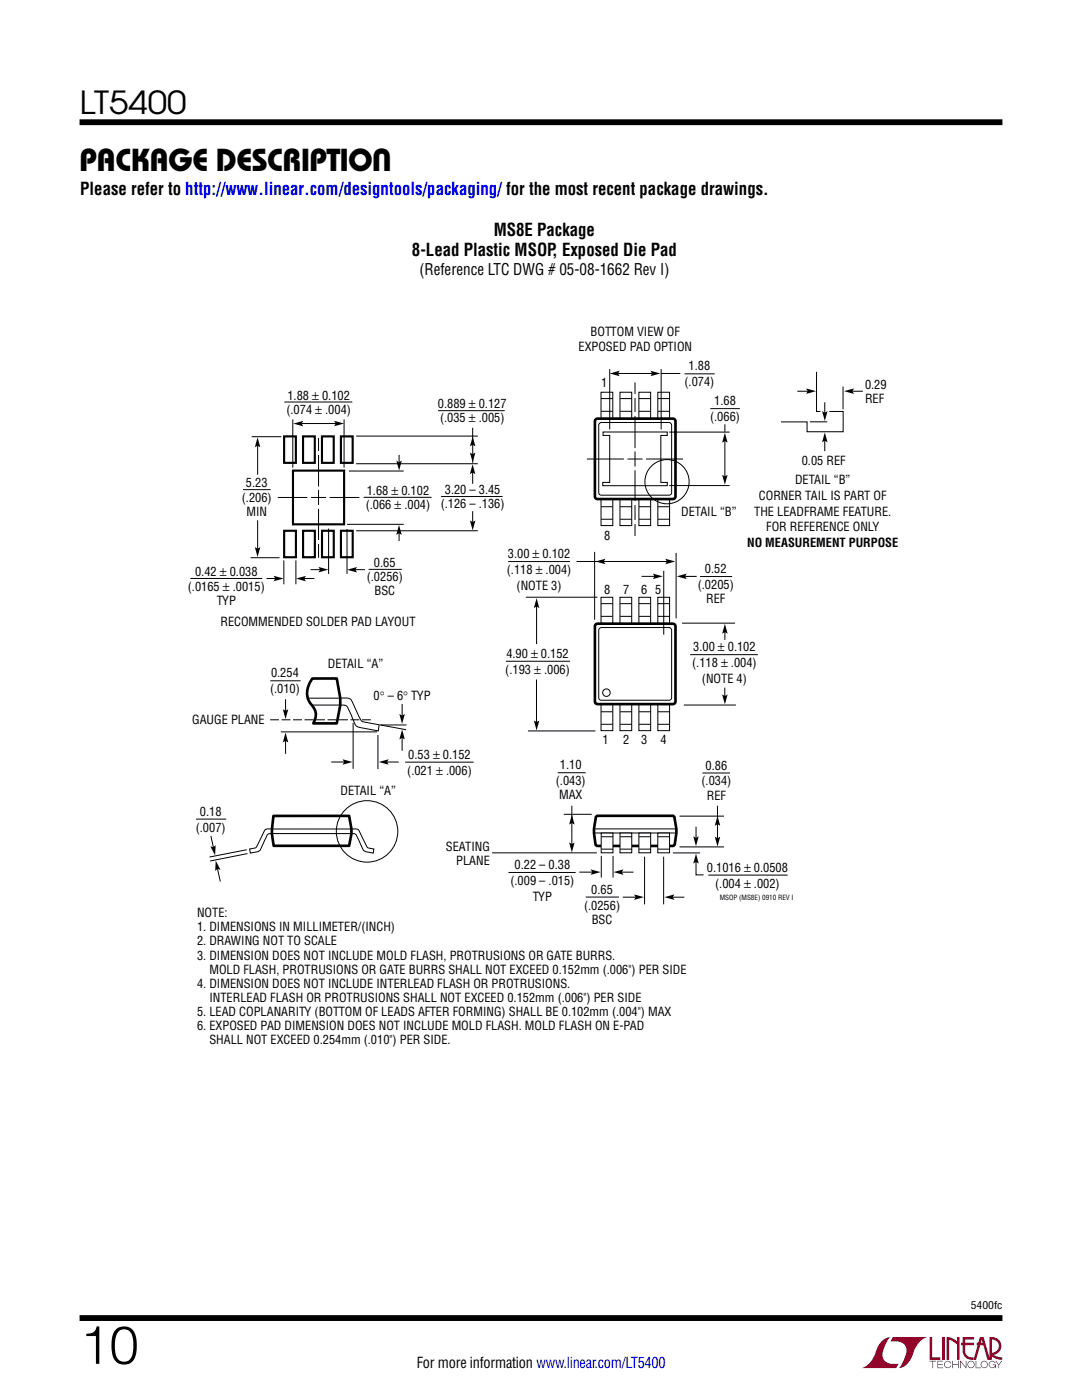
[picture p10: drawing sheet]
<svg xmlns="http://www.w3.org/2000/svg" width="216mm" height="279mm" viewBox="0 0 216 279" stroke-linecap="round" stroke-linejoin="round" font-family="sans-serif">
<g fill="#910028">
<path d="M185.5 266.8h.5v4.1h1.6v.5h-2.1z"/>
<path d="M176.2 267.4l1-.5h.5h-.1a6.2 6.2 0 0 0-1.4 4 2.58 2.58 0 0 0 3.1 1.3l-.5 .8h-6.9a4.9 4.9 0 0 0 3-3.8l.4-.7z"/>
<path d="M178.1 266.9h7a4.9 4.9 0 0 0-3.1 3.7 3.2 3.2 0 0 1-2.7 2.4h.1a6.2 6.2 0 0 0 1.4-4.1 2.58 2.58 0 0 0-3.1-1.2z"/>
<path d="M188 266.8h.5v4.6h-.5z"/>
<path d="M188.9 266.8l1 .2 1.1 .7v-.9h.5v4.6h-.5v-3.1l-1.6-.9v4h-.5z"/>
<path d="M185.5 271.6h1.3v.1h-.6v1.3h-.1v-1.3h-.6z"/>
<path d="M187 271.6h1.2v.1h-1v.5h.9v.2h-.9v.5h1v.1h-1.2z"/>
<path d="M190 271.6h.2v.6h1v-.6h.1v1.4h-.1v-.6h-1v.6h-.2z"/>
<path d="M191.6 271.6h.1l1 1.2v-1.2h.1v1.4l-1.1-1.2v1.2h-.1z"/>
<path d="M194.7 271.6h.1v1.3h.9v.1h-1z"/>
<path d="M198.6 271.6h.2l.5 .7 .5-.7h.2l-.6 .8v.6h-.2v-.6z"/>
<path d="M192.1 266.8h2.2v.5h-1.7v.7h1.7v.5h-1.7v1.1a1.32 1.32 0 0 0 1.7 1.3v.5l1.2-4.6h.8l1.1 4.1v-4.1a1.84 1.84 0 0 1 2.4 1.4 1.84 1.84 0 0 1-1.5 2.2l.8 .4 .9 .1v.5l-1.2-.2-1-.6v-.6a1.34 1.34 0 0 0 1.5-1.2 1.34 1.34 0 0 0-1.4-1.5v4.1h-.9l-.8-2.9h-1.3v-.5h1.2l-.2-.7-1.1 4.1a2.06 2.06 0 0 1-2.7-1.3v-1.6h-.4v-.5h.4z"/>
<path d="M193.2 271.8a.72 .72 0 0 1 1.2 .1 .72 .72 0 0 1-.4 1.1 .72 .72 0 0 1-1-.7h.2a.59 .59 0 0 0 .8 .5 .59 .59 0 0 0 .2-.9 .59 .59 0 0 0-1 .2v.2h-.2z"/>
<path d="M195.9 271.8a.72 .72 0 0 1 1.1 .1 .72 .72 0 0 1-.4 1.1 .72 .72 0 0 1-.9-.7h.1a.59 .59 0 0 0 .8 .5 .59 .59 0 0 0 .2-.9 .59 .59 0 0 0-.9 .2l-.1 .2h-.1z"/>
<path d="M197.5 271.8a.72 .72 0 0 1 1.2 .2h-.2a.59 .59 0 0 0-.9-.1 .59 .59 0 0 0 .1 .9 .59 .59 0 0 0 .9-.4h-.5v-.1h.6v.7h-.1v-.3a.73 .73 0 0 1-1.1 .2 .73 .73 0 0 1 0-1.1z"/>
<path d="M188.6 271.8a.71 .71 0 0 1 1.2 .3h-.1a.59 .59 0 0 0-.9-.3 .59 .59 0 0 0-.1 1 .59 .59 0 0 0 1-.3h.1a.73 .73 0 0 1-1.1 .4 .73 .73 0 0 1-.1-1.1z"/>
</g>
<path d="M15.9 24.4h184.1M15.9 263h184.1" fill="none" stroke="#000" stroke-width="1.2" stroke-linecap="butt"/>
<path d="M80.8 152.1h13.7" fill="none" stroke="#000" stroke-width=".2"/>
<path d="M54.6 162.8h15.1l.4 2.6v1l-.4 2.4h-15.1l-.3-2.4z" fill="#fff"/>
<path d="M54.6 162.8h15.1l.4 2.6v1l-.4 2.4h-15.1l-.3-2.4z" fill="none" stroke="#000" stroke-width=".53"/>
<path d="M53.9 135.9h6.1M70.5 144.3v9.1M75.4 146.7v6.8M39.1 163.5h6M54.3 165.4h15.8M70.1 165.4a1.65 1.65 0 0 1 1.5 .3l1.4 2.9a.96 .96 0 0 0 1.1 .7l.5 .1-.1 .9-1.2-.3a1.04 1.04 0 0 1-1.1-.9l-1-2.2a.85 .85 0 0 0-1.1-.5h-16" fill="none" stroke="#000" stroke-width=".2"/>
<path d="M62.3 135.4h4.9l.7 3.9v1.5l-.7 3.6h-4.7a3.1 3.1 0 0 0-.6-4.1 4.3 4.3 0 0 1 .4-4.9z" fill="#fff"/>
<path d="M62.3 135.4h4.9l.7 3.9v1.5l-.7 3.6h-4.7a3.1 3.1 0 0 0-.6-4.1 4.3 4.3 0 0 1 .4-4.9zM118.9 163l.4-.2h14.9l.3 .2a8.8 8.8 0 0 1 0 5.8h-15.3l-.3-.2a10.4 10.4 0 0 1 0-5.6z" fill="none" stroke="#000" stroke-width=".53"/>
<g fill="none" stroke="#000" stroke-width=".2">
<path d="M57 139.5v2.5M61.5 139.3h7.8a1.25 1.25 0 0 1 1.2 1.2l1.3 2.8a1.23 1.23 0 0 0 1.3 .9l2.6 .4-.2 1.3-2.8-.6a2.07 2.07 0 0 1-1.9-.8l-1.1-2.6a1.4 1.4 0 0 0-1.8-1.2h-5.7M56 146.1h19.2M57 147.7v2.7M66.1 152.1h2.7M75.9 144.7h5.2M75.9 144.7l5.1 .9M77.1 152.1h2.5M80.2 147.1v2.7M80.2 140.5v2.4M111.3 154.2h5.6M140.2 154.3h5.5"/>
<path d="M42.1 166.8l.5 2.4M43.4 173.2l.6 2.7M49.2 169.6l-7.4 1.4M49.4 170.4l-7.5 1.4M54.3 165.4a1.65 1.65 0 0 0-1.5 .3l-1.4 2.9a.96 .96 0 0 1-1.1 .7l-.5 .1 .1 .9 1.2-.3a1.04 1.04 0 0 0 1.1-.9l1-2.2a.85 .85 0 0 1 1.1-.5M98.2 170.2h20.9M101.5 174.1h13.4M112.5 162.5h5.6M114.1 160.8v7.8M115.6 174.1h2.7M116.9 179h6.6M118.5 165.4h16.5"/>
<path d="M118.6 166.2h16.4M120 170.8v4.3M122.3 170.8v4.3M123.9 174.1h2.5M124.3 179.1h2.7M128.6 171v9.5M132.4 171v9.5M134.1 179.1h2.5M134.3 170.2h5.4M135.6 169h8.9M138.9 171.9v2.7h1.5M138.9 165v2.4"/>
<path d="M143.2 160.8v6.7"/>
</g>
<g fill="#000">
<path d="M56.4 141.5l.6 .4 .5-.4-.5 2zM57 146.2l.5 2-.5-.3-.6 .3zM68.4 151.5l1.9 .6-1.9 .5 .3-.5zM75.6 152.1l2-.6-.4 .6 .4 .5zM79.7 142.5l.5 .3 .6-.3-.6 2zM80.2 145.6l.6 2-.6-.3-.5 .3zM42 168.9l.6 .2 .4-.4-.1 2zM43 171.8l1 1.8-.6-.2-.5 .4zM113.6 168.1l.5 .4 .6-.4-.6 2zM114.1 162.6l.6 2-.6-.4-.5 .4zM117.9 173.5l1.9 .5-1.9 .6 .3-.6zM122.4 174l2-.5-.3 .5 .3 .6z"/>
<path d="M126.5 178.5l2 .5-2 .6 .3-.6zM132.6 179l2-.5-.4 .5 .4 .6zM138.3 166.9l.6 .3 .5-.3-.5 2zM138.9 170.4l.5 1.9-.5-.3-.6 .3zM142.6 167l.6 .3 .5-.3-.5 2zM143.2 162.8l.5 2-.5-.3-.6 .3z"/>
</g>
<path d="M74 143.7h-20.5" fill="none" stroke="#000" stroke-width=".2" stroke-dasharray="1.8 .5" stroke-linecap="butt"/>
<path d="M120 166.3h2.3v3.9h-2.3z" fill="#fff"/>
<path d="M120 166.3h2.3v3.9h-2.3zM120 167h2.3M120 169.5h2.3" fill="none" stroke="#000" stroke-width=".2"/>
<path d="M123.7 166.3h2.4v3.9h-2.4z" fill="#fff"/>
<path d="M123.7 166.3h2.4v3.9h-2.4zM123.8 167h2.3M123.8 169.5h2.3" fill="none" stroke="#000" stroke-width=".2"/>
<path d="M127.5 166.3h2.3v3.9h-2.3z" fill="#fff"/>
<path d="M127.5 166.3h2.3v3.9h-2.3zM127.5 167h2.3M127.5 169.5h2.3" fill="none" stroke="#000" stroke-width=".2"/>
<path d="M131.3 166.3h2.3v3.9h-2.3z" fill="#fff"/>
<g fill="none" stroke="#000" stroke-width=".2">
<path d="M119.9 78.3h2.4v5.3h-2.4zM119.9 79.5h2.4M121.7 73.7v12M122.4 74.5h8.3M123.7 79.5h2.4M127.5 79.5h2.3M131.3 78.3h2.3v5.3h-2.3zM131.3 79.5h2.3M131.9 73.7v12M131.9 74.5h3.8M136.6 74.6h6M48.5 97.7h5.5"/>
<path d="M50.2 87.2h5.9M51.4 88.7v6M55.4 99.3h5.9M56.7 80.2h13.6M58.4 83.7v9.6M60.1 84.5h7.8M62.1 99.3h3M63.6 87.4v9.7M63.6 97.8v3M65.8 99.3h5.9M68.7 83.7v9.6M71.1 92.5h24.2"/>
<path d="M71.1 87h24.2M72.6 99.3h13.5M79.6 90.8v1.5M87.4 82h13.3M88 99.1h12.3M94.3 94v2.5M94.3 85.4v7M119.5 84.6l.5-.3 13.8 .1 .2 .5-.1 13.7-.4 .2h-13.8l-.2-.5zM119.9 99.6h2.4v5.3h-2.4zM119.9 82.1h2.4M120.3 86.2h12.8v.7h-1.2v9.4h1.2v.6h-12.8v-.6h1.4v-9.4h-1.4zM123.7 82.1h2.4"/>
<path d="M127.5 82.1h2.3M131.3 99.6h2.3v5.3h-2.3zM131.3 82.1h2.3M133.5 86.2h12.1M133.5 96.9h12.1M141.7 81.5h5.9M144.6 84.7v1.5M144.6 87.1v8.3M38 115.4h14.3M50 111.3h5.8M51.4 103.8v6M53.2 115.5h2.1"/>
<path d="M56.6 111.8v4.8M59 111.8v4.8M60.6 115.4h2.1M62 113.7h2.1M63.6 101.5v9.8M65.6 105.5v9M69.2 105.6v8.9M70.7 113.7h2.1M71.1 105.9h24.2M73.5 113.6h6.7M79.6 106.1v1.9M94.3 102v2.3"/>
<path d="M101.4 112.1h12.4M104.9 119.2h14.3M115 112.1h18.3M118.7 110.1v13.6M119.9 119.2h2.4v5.3h-2.4zM119.9 101.1h2.4M119.9 103.6h2.4M123.7 119.2h2.4v5.3h-2.4zM123.8 101.1h2.3M123.8 103.6h2.3M127.5 119.2h2.3v5.3h-2.3zM127.5 101.1h2.3"/>
<path d="M127.5 103.6h2.3M128 115h2.7M131.3 119.2h2.3v5.3h-2.3zM131.3 101.1h2.3M131.3 103.6h2.3M132.4 113.9v12.8M134.9 110.3v13.1M136.6 115h2.4M139.7 115.1h6.4M100.9 132h12.9M107.1 135.6v9.1M107.1 120.8v7.7"/>
<path d="M119.5 125.5l.5-.3 13.8 .1 .2 .5-.1 13.7-.4 .2h-13.8l-.2-.5zM119.9 123h2.4M119.9 120.5h2.4M123.7 123h2.4M123.7 120.5h2.4M127.5 123h2.3M127.5 120.5h2.3M131.3 123h2.3M131.3 120.5h2.3M136.1 124.4h10.6M137.7 130.7h13.5M144.6 137.2v2.3"/>
<path d="M144.6 125.2v2.5M105.3 145.9h13.5M119.9 140.5h2.4v5.3h-2.4zM119.9 142h2.4M119.9 144.5h2.4M123.7 140.5h2.4v5.3h-2.4zM123.8 142h2.3M123.8 144.5h2.3M127.5 140.5h2.3v5.3h-2.3zM127.5 142h2.3M127.5 144.5h2.3M131.3 140.5h2.3v5.3h-2.3z"/>
<path d="M131.3 142h2.3M131.3 144.5h2.3M136.4 140.7h10.4M131.3 166.3h2.3v3.9h-2.3zM131.3 167h2.3M131.3 169.5h2.3M135.6 162.9h8.9"/>
<circle cx="121" cy="138.2" r=".75"/>
<circle cx="73.2" cy="165.9" r="6.1"/>
</g>
<g fill="#000">
<path d="M121.7 74.5l1.9-.5-.3 .5 .3 .6zM129.8 74l2 .5-2 .6 .3-.6zM51.4 87.3l.5 2-.5-.4-.5 .4zM58.5 84.5l2-.5-.3 .5 .3 .6zM66.7 84l1.9 .5-1.9 .6 .3-.6zM79.1 91.9l.5 .4 .6-.4-.6 2zM94.3 92.6l.5 2-.5-.3-.5 .3zM94.3 87.1l.6 2-.6-.3-.5 .3zM93.8 90.3l.5 .3 .6-.3-.6 2zM144.1 94.8l.5 .3 .6-.3-.6 1.9zM144.6 86.4l.6 1.9-.6-.3-.5 .3zM50.9 109.2l.5 .3 .5-.3-.5 2z"/>
<path d="M54.6 114.9l2 .6-2 .5 .3-.5zM59.1 115.5l1.9-.6-.3 .6 .3 .5zM63.6 113.1l1.9 .6-1.9 .5 .3-.5zM69.3 113.7l1.9-.5-.3 .5 .3 .5zM79.6 104.8l.6 1.9-.6-.3-.5 .3zM93.8 103.9l.5 .3 .6-.3-.6 2zM118.8 112.1l2-.6-.3 .6 .3 .5zM130.3 114.5l2 .5-2 .6 .3-.6zM132.8 111.5l1.9 .6-1.9 .5 .3-.5zM135 115l2-.5-.3 .5 .3 .6zM107.1 119.4l.5 2-.5-.4-.6 .4zM144.1 138.6l.5 .3 .6-.3-.6 2z"/>
<path d="M144.6 124.5l.6 2-.6-.3-.5 .3zM106.5 143.8l.6 .3 .5-.3-.5 2z"/>
</g>
<path d="M118.8 83.8l.4-.3 15.3 .1 .3 .5-.1 15.2-.4 .3-15.3-.1-.3-.4zM118.8 124.7l.4-.2h15.3l.3 .5-.1 15.3-.4 .2-15.3-.1-.3-.4z" fill="none" stroke="#000" stroke-width=".53"/>
<path d="M58.5 93.9h10.2v10.7h-10.2z" fill="none" stroke="#000" stroke-width=".42"/>
<g fill="#fff">
<path d="M62.5 90h2.2v.7h-2.2z"/>
<path d="M62.5 107.8h2.2v.6h-2.2z"/>
</g>
<path d="M126.7 76.3v13.1M117.1 91.6h7.4M125.2 91.6h3M126.7 90.1v3M126.7 93.9v13.1M128.9 91.6h7.4" fill="none" stroke="#000" stroke-width=".2"/>
<g fill="#fff">
<path d="M125.7 82.4h2.1v.7h-2.1z"/>
<path d="M125.7 78.6h2.1v.7h-2.1z"/>
<path d="M125.7 103.9h2.1v.7h-2.1z"/>
<path d="M125.7 100.1h2.1v.7h-2.1z"/>
</g>
<g fill="none" stroke="#000" stroke-width=".2">
<path d="M123.7 78.3h2.4v5.3h-2.4zM127.5 78.3h2.3v5.3h-2.3zM159.1 78.1h2.3M162.9 74.2v7.9h.8M168.2 77.1v4.6M169.8 78.1h2.4M69.6 94h11M123.7 99.6h2.4v5.3h-2.4zM127.5 99.6h2.3v5.3h-2.3zM161.6 84.2h3.5M164.6 80.3v2.3M164.6 87.7v2.3"/>
<path d="M165.5 82.1h2.7v4.1h-7.2v-2h-5.1M69.2 104.6h11.4M141.3 174.6h15.9"/>
<circle cx="133.1" cy="96.1" r="4.4"/>
</g>
<path d="M56.7 87.1h2.3v5.3h-2.3zM60.5 87.1h2.3v5.3h-2.3zM64.2 87.1h2.4v5.3h-2.4zM68 87.1h2.4v5.3h-2.4zM56.7 105.9h2.3v5.3h-2.3zM60.5 105.9h2.3v5.3h-2.3zM64.3 105.9h2.3v5.3h-2.3zM68 105.9h2.4v5.3h-2.4z" fill="none" stroke="#000" stroke-width=".42"/>
<path d="M160.9 77.5l1.9 .6-1.9 .5 .3-.5zM168.4 78.1l2-.6-.3 .6 .3 .5zM164 82l.6 .4 .5-.4-.5 2zM164.6 86.3l.5 2-.5-.3-.6 .3z" fill="#000"/>
<text font-size="10.6" x="15.9" y="272.2">10</text>
<g font-size="6.3">
<text x="15.9" y="22.8">LT5400</text>
<text x="15.9" y="34.1">Package Description</text>
</g>
<g font-size="3.5">
<text x="16" y="38.8">Please refer to http://www.linear.com/designtools/packaging/ for the most recent package drawings.</text>
<text x="98.5" y="47.2">MS8E Package</text>
<text x="82.2" y="51">8-Lead Plastic MSOP, Exposed Die Pad</text>
</g>
<text font-size="3.2" x="83.7" y="54.9">(Reference LTC DWG # 05-08-1662 Rev I)</text>
<text font-size="3" x="83.2" y="273.1">For more information www.linear.com/LT5400</text>
<g font-size="2.5">
<text x="115.4" y="70.1">EXPOSED PAD OPTION</text>
<text x="117.9" y="67">BOTTOM VIEW OF</text>
<text x="119.9" y="77.3">1</text>
<text x="136.6" y="77.1">(.074)</text>
<text x="137.4" y="73.9">1.88</text>
<text x="172.6" y="77.6">0.29</text>
<text x="57.2" y="82.6">(.074 ± .004)</text>
<text x="57.4" y="79.8">1.88 ± 0.102</text>
<text x="87.4" y="81.5">0.889 ± 0.127</text>
<text x="142.5" y="80.9">1.68</text>
<text x="172.6" y="80.5">REF</text>
<text x="87.8" y="84.3">(.035 ± .005)</text>
<text x="141.7" y="84">(.066)</text>
<text x="160" y="92.8">0.05 REF</text>
<text x="48.2" y="100.1">(.206)</text>
<text x="49.1" y="97.3">5.23</text>
<text x="73" y="101.6">(.066 ± .004)</text>
<text x="73.2" y="98.8">1.68 ± 0.102</text>
<text x="87.9" y="101.5">(.126 – .136)</text>
<text x="88.8" y="98.7">3.20 – 3.45</text>
<text x="151.4" y="99.7">CORNER TAIL IS PART OF</text>
<text x="158.6" y="96.5">DETAIL “B”</text>
<text x="49.2" y="102.9">MIN</text>
<text x="120.5" y="107.7">8</text>
<text x="135.9" y="103">DETAIL “B”</text>
<text x="150.5" y="102.9">THE LEADFRAME FEATURE.</text>
<text x="152.9" y="106.1">FOR REFERENCE ONLY</text>
<text x="74.6" y="113.1">0.65</text>
<text x="101.3" y="111.3">3.00 ± 0.102</text>
<text x="149.1" y="109.2">NO MEASUREMENT PURPOSE</text>
<text x="37.5" y="117.9">(.0165 ± .0015)</text>
<text x="38.9" y="115">0.42 ± 0.038</text>
<text x="73.2" y="116">(.0256)</text>
<text x="74.7" y="118.8">BSC</text>
<text x="101.1" y="114.5">(.118 ± .004)</text>
<text x="103.1" y="117.7">(NOTE 3)</text>
<text x="120.5" y="118.5">8</text>
<text x="124.4" y="118.5">7</text>
<text x="127.9" y="118.5">6</text>
<text x="130.7" y="118.5">5</text>
<text x="139.2" y="117.5">(.0205)</text>
<text x="140.7" y="114.4">0.52</text>
<text x="43.2" y="120.7">TYP</text>
<text x="44" y="125">RECOMMENDED SOLDER PAD LAYOUT</text>
<text x="140.9" y="120.4">REF</text>
<text x="101" y="131.3">4.90 ± 0.152</text>
<text x="138.3" y="130">3.00 ± 0.102</text>
<text x="54.1" y="135.2">0.254</text>
<text x="65.4" y="133.3">DETAIL “A”</text>
<text x="100.8" y="134.5">(.193 ± .006)</text>
<text x="138.1" y="133.2">(.118 ± .004)</text>
<text x="140.1" y="136.4">(NOTE 4)</text>
<text x="53.9" y="138.3">(.010)</text>
<text x="74.5" y="139.7">0° – 6° TYP</text>
<text x="38.3" y="144.6">GAUGE PLANE</text>
<text x="120.2" y="148.5">1</text>
<text x="124.3" y="148.5">2</text>
<text x="128" y="148.5">3</text>
<text x="131.8" y="148.5">4</text>
<text x="81.3" y="154.6">(.021 ± .006)</text>
<text x="81.5" y="151.4">0.53 ± 0.152</text>
<text x="111.7" y="153.5">1.10</text>
<text x="140.8" y="153.6">0.86</text>
<text x="67.9" y="158.8">DETAIL “A”</text>
<text x="110.9" y="156.7">(.043)</text>
<text x="111.6" y="159.5">MAX</text>
<text x="140" y="156.7">(.034)</text>
<text x="141" y="159.6">REF</text>
<text x="39.1" y="166">(.007)</text>
<text x="39.9" y="162.8">0.18</text>
<text x="89" y="169.7">SEATING</text>
<text x="91" y="172.6">PLANE</text>
<text x="102.7" y="173.4">0.22 – 0.38</text>
<text x="141.1" y="173.9">0.1016 ± 0.0508</text>
<text x="101.9" y="176.6">(.009 – .015)</text>
<text x="106.3" y="179.8">TYP</text>
<text x="118" y="178.4">0.65</text>
<text x="142.7" y="177.1">(.004 ± .002)</text>
<text x="39.3" y="183">NOTE:</text>
<text x="39.3" y="185.9">1. DIMENSIONS IN MILLIMETER/(INCH)</text>
<text x="116.5" y="181.6">(.0256)</text>
<text x="118.1" y="184.4">BSC</text>
<text x="39.3" y="188.7">2. DRAWING NOT TO SCALE</text>
<text x="39.3" y="191.5">3. DIMENSION DOES NOT INCLUDE MOLD FLASH, PROTRUSIONS OR GATE BURRS.</text>
<text x="39.3" y="197.1">4. DIMENSION DOES NOT INCLUDE INTERLEAD FLASH OR PROTRUSIONS.</text>
<text x="41.8" y="194.3">MOLD FLASH, PROTRUSIONS OR GATE BURRS SHALL NOT EXCEED 0.152mm (.006&quot;) PER SIDE</text>
<text x="39.3" y="202.8">5. LEAD COPLANARITY (BOTTOM OF LEADS AFTER FORMING) SHALL BE 0.102mm (.004&quot;) MAX</text>
<text x="41.8" y="200">INTERLEAD FLASH OR PROTRUSIONS SHALL NOT EXCEED 0.152mm (.006&quot;) PER SIDE</text>
<text x="39.3" y="205.6">6. EXPOSED PAD DIMENSION DOES NOT INCLUDE MOLD FLASH. MOLD FLASH ON E-PAD</text>
<text x="41.8" y="208.4">SHALL NOT EXCEED 0.254mm (.010&quot;) PER SIDE.</text>
</g>
<text font-size="2.1" x="193.7" y="261.2">5400fc</text>
<text font-size="1.4" x="143.6" y="179.6">MSOP (MS8E) 0910 REV I</text>
</svg>
